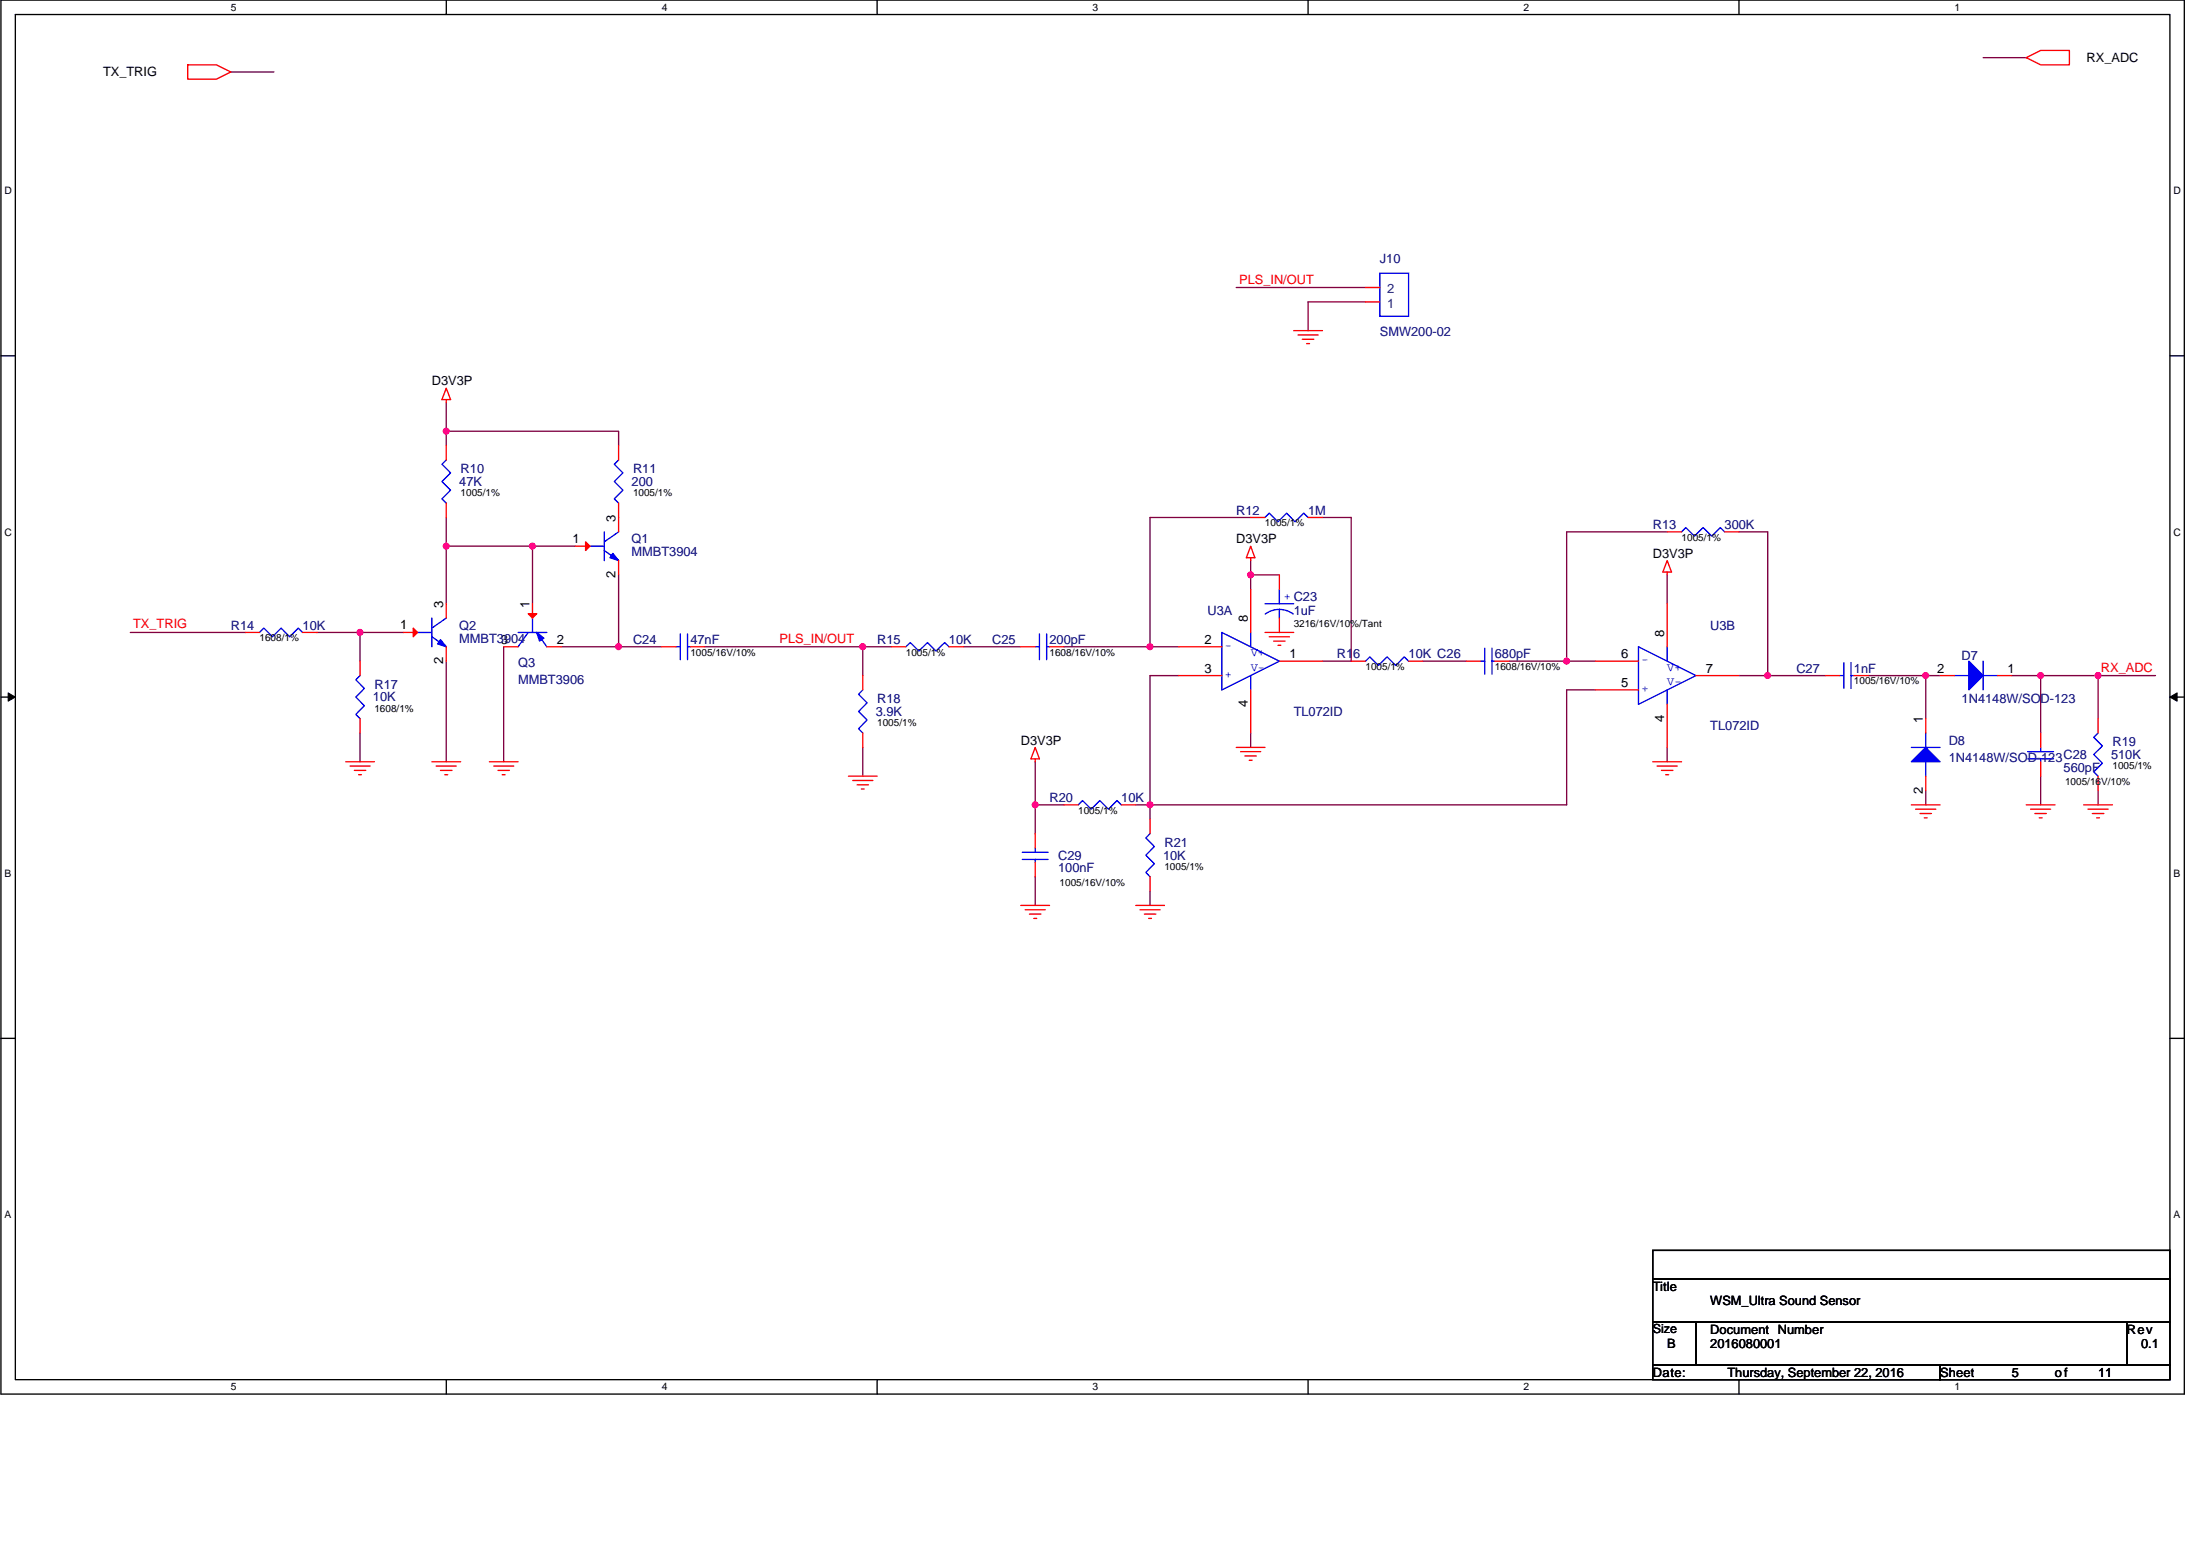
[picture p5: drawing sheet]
<svg xmlns="http://www.w3.org/2000/svg" width="420mm" height="297mm" viewBox="0 0 420 297" stroke-linecap="round" stroke-linejoin="round" font-family="sans-serif">
<path d="M.2 0h417v266.1h-417zM2.9 2.8h411.5v260.6h-411.5z" fill="none" stroke="#000" stroke-width=".25"/>
<g fill="#fff">
<path d="M44.1 .3h1.1v2.2h-1.1z"/>
<path d="M44.1 263.7h1.1v2.2h-1.1z"/>
</g>
<path d="M85.2 0v2.8M85.2 263.4v2.7" fill="none" stroke="#000" stroke-width=".25"/>
<g fill="#fff">
<path d="M126.4 .3h1.1v2.2h-1.1z"/>
<path d="M126.4 263.7h1.1v2.2h-1.1z"/>
</g>
<path d="M167.5 0v2.8M167.5 263.4v2.7" fill="none" stroke="#000" stroke-width=".25"/>
<g fill="#fff">
<path d="M208.7 .3h1.1v2.2h-1.1z"/>
<path d="M208.7 263.7h1.1v2.2h-1.1z"/>
</g>
<path d="M249.8 0v2.8M249.8 263.4v2.7" fill="none" stroke="#000" stroke-width=".25"/>
<g fill="#fff">
<path d="M291 .3h1.1v2.2h-1.1z"/>
<path d="M291 263.7h1.1v2.2h-1.1z"/>
</g>
<path d="M332.1 0v2.8M332.1 263.4v2.7" fill="none" stroke="#000" stroke-width=".25"/>
<g fill="#fff">
<path d="M373.3 .3h1.1v2.2h-1.1z"/>
<path d="M373.3 263.7h1.1v2.2h-1.1z"/>
<path d="M.9 35.3h1.4v2.2h-1.4z"/>
<path d="M415.1 35.3h1.4v2.2h-1.4z"/>
<path d="M.9 100.5h1.4v2.2h-1.4z"/>
<path d="M415.1 100.5h1.4v2.2h-1.4z"/>
</g>
<path d="M.2 67.9h2.7M414.4 67.9h2.8" fill="none" stroke="#000" stroke-width=".25"/>
<g fill="#fff">
<path d="M.9 165.7h1.3v2.2h-1.3z"/>
<path d="M415.1 165.7h1.3v2.2h-1.3z"/>
</g>
<path d="M.2 133.1h2.7M414.4 133.1h2.8" fill="none" stroke="#000" stroke-width=".25"/>
<path d="M1.6 132.3l1.3 .8-1.3 .8zM414.4 133.1l1.4-.8v1.6z" fill="#000" stroke="#000" stroke-width=".19"/>
<g fill="#fff">
<path d="M.8 230.8h1.4v2.2h-1.4z"/>
<path d="M415.1 230.8h1.3v2.2h-1.3z"/>
</g>
<path d="M.2 198.2h2.7M414.4 198.2h2.8M315.6 238.7h98.8v5.5h-98.8zM315.6 252.4h8.3v8.2h-8.3zM315.6 244.2h98.8v8.2h-98.8zM323.9 252.4h82.3v8.2h-82.3zM406.2 252.4h8.2v8.2h-8.2zM315.6 260.6h54.9v2.8h-54.9zM370.5 260.6h43.9v2.8h-43.9z" fill="none" stroke="#000" stroke-width=".25"/>
<g fill="none" stroke="#800040" stroke-width=".25">
<path d="M44.1 13.7h8.2M378.7 11h8.3M236.1 54.9h24.7M260.8 57.6h-11v5.5M85.2 76.8v8.3M85.2 98.8v5.5M85.2 82.3h32.9v2.8M238.9 98.8h-19.3v24.7M252.6 98.8h5.5v27.4h-5.5M85.2 104.3h16.5M85.2 104.3v11M101.7 104.3h8.2"/>
<path d="M101.7 104.3v11M118.1 109.7v13.8M238.9 107v2.7M244.3 109.7h-5.4v2.8M318.4 101.5h-19.2v24.7M318.4 109.7v5.6M332.1 101.5h5.5v27.5M24.9 120.7h21.9M60.5 120.7h8.3M68.8 120.7h8.2M68.8 139.9v5.5M68.8 120.7v5.5"/>
<path d="M85.2 126.2v19.2M96.2 123.5v21.9M107.2 123.5h10.9M118.1 123.5h8.3M134.6 123.5h30.2M164.8 123.5v5.5M164.8 123.5h5.5M184 123.5h11M203.2 123.5h16.4M219.6 123.5h5.5M225.1 129h-5.5v24.6h79.6v-21.9h5.5M238.9 139.9v2.8"/>
<path d="M271.8 126.2h8.2M288.2 126.2h11M299.2 126.2h5.5M332.1 129h5.5M337.6 129h11M356.8 129h11M367.8 129h2.7M367.8 129v8.2M384.2 129h5.5M389.7 129v10.9M389.7 129h11M400.7 129h11"/>
<path d="M400.7 129v8.2M164.8 142.7v5.5M197.7 145.4v8.2M197.7 153.6h5.5M197.7 153.6v5.5M216.9 153.6h2.7v2.8M318.4 142.7v2.7M367.8 150.9v2.7M389.7 148.2v5.4M400.7 150.9v2.7M197.7 167.4v5.4M219.6 170.1v2.7"/>
</g>
<g fill="#f0f" stroke="#f0f" stroke-width=".25">
<circle cx="219.6" cy="123.5" r=".54"/>
<circle cx="238.8" cy="109.7" r=".54"/>
<circle cx="219.6" cy="153.6" r=".54"/>
<circle cx="197.7" cy="153.6" r=".54"/>
<circle cx="299.2" cy="126.2" r=".54"/>
<circle cx="337.6" cy="129" r=".54"/>
<circle cx="367.8" cy="129" r=".54"/>
<circle cx="389.7" cy="129" r=".54"/>
<circle cx="68.7" cy="120.7" r=".54"/>
<circle cx="85.2" cy="104.3" r=".54"/>
<circle cx="101.7" cy="104.3" r=".54"/>
<circle cx="118.1" cy="123.5" r=".54"/>
<circle cx="85.2" cy="82.3" r=".54"/>
<circle cx="164.8" cy="123.5" r=".54"/>
<circle cx="400.7" cy="129" r=".54"/>
</g>
<g fill="none" stroke="#f00" stroke-width=".25">
<path d="M35.8 12.4h5.5l2.8 1.3-2.8 1.4h-5.5zM387 11l2.7-1.4h5.5v2.8h-5.5zM260.8 57.6h2.7M260.8 54.9h2.7M85.2 76.3v.5M85.2 74.1l.9 2.2h-1.7zM247.1 63.1h5.5M247.9 63.9h3.8M248.7 64.8h2.2M249.5 65.6h.6M85.2 96v2.8M85.2 85.1v2.7"/>
<path d="M118.1 96v5.5M118.1 85.1v2.7M238.9 98.8h2.7M249.8 98.8h2.8M85.2 115.3v2.7M101.7 115.3v2.7M109.9 104.3h2.8M118.1 107v2.7M238.9 112.5v8.2M238.9 104.3l.8 2.2h-1.7zM238.9 106.5v.5M244.3 109.7v2.8"/>
<path d="M244.3 118v2.7M318.4 107l.8 2.2h-1.6zM318.4 109.2v.5M318.4 115.3v8.2M318.4 101.5h2.8M329.4 101.5h2.7M46.8 120.7h2.8M57.8 120.7h2.7M68.8 137.2v2.7M68.8 126.2v2.8M77 120.7h2.7M85.2 123.5v2.7"/>
<path d="M96.2 123.5h2.7M104.4 123.5h2.8M126.4 123.5h2.7M131.9 123.5h2.7M164.8 139.9v2.8M164.8 129v2.7M170.3 123.5h2.7M181.2 123.5h2.8M195 123.5h2.7M200.4 123.5h2.8M225.1 123.5h8.3M225.1 129h8.3"/>
<path d="M238.9 131.7v8.2M241.6 120.7h5.5M242.4 121.6h3.9M243.2 122.4h2.2M244.1 123.2h.5M244.3 126.2h8.3M258.1 126.2h2.7M269 126.2h2.8M280 126.2h2.7M285.5 126.2h2.7M304.7 126.2h8.2M304.7 131.7h8.2"/>
<path d="M318.4 134.5v8.2M323.9 129h8.2M348.6 129h2.7M354.1 129h2.7M367.8 137.2v2.7M370.5 129h2.8M381.5 129h2.7M389.7 139.9v2.8M400.7 137.2v2.7M66 145.4h5.5M66.9 146.2h3.8M67.7 147.1h2.2"/>
<path d="M68.5 147.9h.5M82.5 145.4h5.5M83.3 146.2h3.9M84.1 147.1h2.2M85 147.9h.5M93.5 145.4h5.4M94.3 146.2h3.8M95.1 147.1h2.2M95.9 147.9h.6M162 148.2h5.5M162.9 149h3.8M163.7 149.8h2.2"/>
<path d="M164.5 150.6h.5M197.7 142.7l.8 2.2h-1.6zM197.7 144.9v.5M197.7 159.1v2.8M203.2 153.6h2.7M214.2 153.6h2.7M219.6 156.4v2.7M236.1 142.7h5.5M236.9 143.5h3.9M237.8 144.3h2.1M238.6 145.1h.5M315.6 145.4h5.6"/>
<path d="M316.5 146.2h3.8M317.3 147.1h2.2M318.1 147.9h.6M365 153.6h5.5M365.9 154.5h3.8M366.7 155.3h2.2M367.5 156.1h.6M367.8 148.2v2.7M387 153.6h5.5M387.8 154.5h3.8M388.6 155.3h2.2M389.5 156.1h.5"/>
<path d="M389.7 145.4v2.8M397.9 153.6h5.5M398.8 154.5h3.8M399.6 155.3h2.2M400.4 156.1h.6M400.7 148.2v2.7M195 172.8h5.4M195.8 173.7h3.8M196.6 174.5h2.2M197.4 175.3h.6M197.7 164.6v2.8M216.9 172.8h5.5"/>
<path d="M217.7 173.7h3.9M218.6 174.5h2.1M219.4 175.3h.5M219.6 167.4v2.7"/>
</g>
<g fill="none" stroke="#00f" stroke-width=".25">
<path d="M263.5 52.2h5.5v8.2h-5.5zM85.2 87.8l-.8 .8 1.7 1.7-1.7 1.6 1.7 1.7-1.7 1.6 .8 .8M118.1 87.8l-.8 .8 1.7 1.7-1.7 1.6 1.7 1.7-1.7 1.6 .8 .8M241.6 98.8l.8-.8 1.7 1.6 1.6-1.6 1.6 1.6 1.7-1.6 .8 .8M82.5 118v5.5M85.2 118l-2.7 1.9M101.7 118v2.7M112.7 104.3h2.7M115.4 105.1l2.7 1.9M115.4 101.5v5.5M118.1 101.5l-2.7 1.9M241.6 115.3h5.5"/>
<path d="M241.6 117.2l1.3-.6 1.5-.3 1.3 .3 1.3 .6M244.3 116.3v1.7M244.3 112.5v2.8M321.2 101.5l.8-.8 1.6 1.6 1.7-1.6 1.6 1.6 1.7-1.6 .8 .8M49.6 120.7l.8-.8 1.6 1.7 1.7-1.7 1.6 1.7 1.7-1.7 .8 .8M68.8 129l-.8 .8 1.6 1.6-1.6 1.7 1.6 1.6-1.6 1.7 .8 .8M79.7 120.7h2.8M82.5 121.6l2.7 1.9M98.9 120.7h5.5M100.9 120.7l-2 2.8M102.5 120.7l1.9 2.8M129.1 123.5h.8"/>
<path d="M129.9 121v4.9M131.3 123.5h.6M131.3 121v4.9M164.8 131.7l-.8 .8 1.6 1.7-1.6 1.6 1.6 1.7-1.6 1.6 .8 .8M173 123.5l.8-.8 1.7 1.6 1.6-1.6 1.7 1.6 1.6-1.6 .8 .8M197.7 123.5h.8M198.5 121v4.9M199.9 123.5h.5M199.9 121v4.9M233.4 120.7l10.9 5.5-10.9 5.5zM238.9 120.7v2.8M238.9 129v2.7"/>
<path d="M260.8 126.2l.8-.8 1.7 1.6 1.6-1.6 1.7 1.6 1.6-1.6 .8 .8M282.7 126.2h.9M283.6 123.7v5M284.9 126.2h.6M284.9 123.7v5M312.9 123.5l11 5.5-11 5.5zM318.4 123.5v2.7M318.4 131.7v2.8M351.3 129h.8M352.1 126.5v4.9M353.5 129h.6M353.5 126.5v4.9"/>
<path d="M367.8 139.9v2.8M373.3 129h2.7M378.7 126.2v5.5M378.7 129h2.8M400.7 139.9l-.8 .9 1.6 1.6-1.6 1.6 1.6 1.7-1.6 1.6 .8 .9M205.9 153.6l.8-.8 1.7 1.7 1.6-1.7 1.7 1.7 1.6-1.7 .9 .8M219.6 159.1l-.8 .9 1.7 1.6-1.7 1.7 1.7 1.6-1.7 1.6 .8 .9M365 142.7h5.5M367.8 145.4v2.8M387.3 143.5h4.9M387.3 144.9h4.9M389.7 144.9v.5"/>
<path d="M389.7 142.7v.8M195.2 162.7h5M195.2 164.1h5M197.7 164.1v.5M197.7 161.9v.8"/>
</g>
<g fill="#00f" stroke="#00f" stroke-width=".25">
<path d="M102.5 120.7l1.4 1.1-.9 .6z" fill-rule="evenodd"/>
<path d="M84.1 122.1l1.1 1.4-1.6-.6z" fill-rule="evenodd"/>
<path d="M117 105.6l1.1 1.4-1.6-.5z" fill-rule="evenodd"/>
<path d="M376 126.2l2.7 2.8-2.7 2.7z" fill-rule="evenodd"/>
<path d="M365 145.4l2.8-2.7 2.7 2.7z" fill-rule="evenodd"/>
</g>
<g fill="#f00" stroke="#f00" stroke-width=".25">
<path d="M100.9 117.2h1.6l-.8 .8z"/>
<path d="M78.9 119.9l.8 .8-.8 .9z"/>
<path d="M111.8 103.4l.9 .9-.9 .8z"/>
</g>
<g font-size="2.5">
<text x="398.5" y="11.8">RX_ADC</text>
<text x="19.7" y="14.6">TX_TRIG</text>
<text x="82.5" y="73.6">D3V3P</text>
<text x="117.6" y="99.6" transform="rotate(-90 117.6 99.6)">3</text>
<text x="109.4" y="103.7">1</text>
<text x="236.1" y="103.7">D3V3P</text>
<text x="315.6" y="106.5">D3V3P</text>
<text x="117.6" y="110.3" transform="rotate(-90 117.6 110.3)">2</text>
<text x="84.7" y="116.1" transform="rotate(-90 84.7 116.1)">3</text>
<text x="101.1" y="116.1" transform="rotate(-90 101.1 116.1)">1</text>
<text x="238.3" y="118.8" transform="rotate(-90 238.3 118.8)">8</text>
<text x="76.4" y="120.2">1</text>
<text x="95.6" y="122.9">3</text>
<text x="106.4" y="122.9">2</text>
<text x="230" y="122.9">2</text>
<text x="246.3" y="125.6">1</text>
<text x="309.6" y="125.6">6</text>
<text x="317.8" y="121.5" transform="rotate(-90 317.8 121.5)">8</text>
<text x="84.7" y="126.8" transform="rotate(-90 84.7 126.8)">2</text>
<text x="230" y="128.4">3</text>
<text x="309.6" y="131.1">5</text>
<text x="325.8" y="128.4">7</text>
<text x="370" y="128.4">2</text>
<text x="383.4" y="128.4">1</text>
<text x="238.3" y="135" transform="rotate(-90 238.3 135)">4</text>
<text x="317.8" y="137.8" transform="rotate(-90 317.8 137.8)">4</text>
<text x="195" y="142.1">D3V3P</text>
<text x="367.2" y="138" transform="rotate(-90 367.2 138)">1</text>
<text x="367.2" y="151.5" transform="rotate(-90 367.2 151.5)">2</text>
<text x="315.6" y="246.4">Title</text>
<text x="326.6" y="249.1">WSM_Ultra Sound Sensor</text>
<text x="318.4" y="257.3">B</text>
<text x="326.6" y="254.6">Document Number</text>
<text x="326.6" y="257.3">2016080001</text>
<text x="406.2" y="254.6">Rev</text>
<text x="408.9" y="257.3">0.1</text>
<text x="315.6" y="262.8">Date:</text>
<text x="329.9" y="262.8">Thursday, September 22, 2016</text>
<text x="370.5" y="262.8">Sheet</text>
<text x="384.2" y="262.8">5</text>
<text x="392.5" y="262.8">of</text>
<text x="400.7" y="262.8">11</text>
</g>
<g font-size="2.5" fill="#000080">
<text x="263.5" y="50.2">J10</text>
<text x="263.5" y="64.2">SMW200-02</text>
<text x="87.7" y="92.8">47K</text>
<text x="88" y="90.3">R10</text>
<text x="120.6" y="92.8">200</text>
<text x="120.9" y="90.3">R11</text>
<text x="236.1" y="98.2">R12</text>
<text x="249.8" y="98.2">1M</text>
<text x="315.6" y="101">R13</text>
<text x="329.4" y="101">300K</text>
<text x="120.6" y="103.7">Q1</text>
<text x="120.6" y="106.2">MMBT3904</text>
<text x="230.6" y="117.5">U3A</text>
<text x="247.1" y="117.5">1uF</text>
<text x="44.1" y="120.2">R14</text>
<text x="57.8" y="120.2">10K</text>
<text x="87.7" y="120.2">Q2</text>
<text x="87.7" y="122.7">MMBT3904</text>
<text x="120.9" y="122.9">C24</text>
<text x="131.9" y="122.9">47nF</text>
<text x="167.5" y="122.9">R15</text>
<text x="181.2" y="122.9">10K</text>
<text x="189.5" y="122.9">C25</text>
<text x="200.4" y="122.9">200pF</text>
<text x="255.3" y="125.7">R16</text>
<text x="269" y="125.7">10K C26</text>
<text x="285.5" y="125.7">680pF</text>
<text x="326.6" y="120.2">U3B</text>
<text x="374.6" y="125.9">D7</text>
<text x="71.5" y="131.4">R17</text>
<text x="98.9" y="127.3">Q3</text>
<text x="98.9" y="130.6">MMBT3906</text>
<text x="343.1" y="128.4">C27</text>
<text x="354.1" y="128.4">1nF</text>
<text x="71.2" y="133.9">10K</text>
<text x="167.2" y="136.7">3.9K</text>
<text x="167.5" y="134.2">R18</text>
<text x="247.1" y="136.7">TL072ID</text>
<text x="374.6" y="134.2">1N4148W/SOD-123</text>
<text x="326.6" y="139.4">TL072ID</text>
<text x="372.2" y="142.1">D8</text>
<text x="403.4" y="142.4">R19</text>
<text x="372.2" y="145.4">1N4148W/SOD-123C28</text>
<text x="394.1" y="147.3">560pF</text>
<text x="403.2" y="144.9">510K</text>
<text x="200.4" y="153.1">R20</text>
<text x="214.2" y="153.1">10K</text>
<text x="222.4" y="161.6">R21</text>
<text x="202.1" y="164.1">C29</text>
<text x="202.1" y="166.5">100nF</text>
<text x="222.1" y="164.1">10K</text>
</g>
<g font-size="2.5" fill="#f00">
<text x="236.7" y="54.1">PLS_IN/OUT</text>
<text x="25.4" y="120">TX_TRIG</text>
<text x="148.9" y="122.7">PLS_IN/OUT</text>
<text x="401.2" y="128.2">RX_ADC</text>
</g>
<g font-size="2.5" fill="#004080">
<text x="264.9" y="58.8">1</text>
<text x="264.9" y="56">2</text>
</g>
<text font-size="2.4" x="315.6" y="254.6">Size</text>
<g font-size="2.3" fill="#00f">
<text x="245.2" y="114.6">+ C23</text>
<text x="233.9" y="123.9">-</text>
<text x="238.9" y="125.3">V+</text>
<text x="233.9" y="129.4">+</text>
<text x="238.9" y="128">V-</text>
<text x="313.5" y="126.6">-</text>
<text x="318.4" y="128">V+</text>
<text x="318.4" y="130.8">V-</text>
<text x="313.5" y="132.1">+</text>
</g>
<g font-size="2">
<text x="44.1" y="2.1">5</text>
<text x="126.4" y="2.1">4</text>
<text x="208.7" y="2.1">3</text>
<text x="291" y="2.1">2</text>
<text x="373.3" y="2.1">1</text>
<text x=".9" y="37.1">D</text>
<text x="415.1" y="37.1">D</text>
<text x=".9" y="102.3">C</text>
<text x="415.1" y="102.3">C</text>
<text x=".9" y="167.4">B</text>
<text x="415.1" y="167.4">B</text>
<text x=".9" y="232.6">A</text>
<text x="415.1" y="232.6">A</text>
<text x="44.1" y="265.4">5</text>
<text x="126.4" y="265.4">4</text>
<text x="208.7" y="265.4">3</text>
<text x="291" y="265.4">2</text>
<text x="373.3" y="265.4">1</text>
</g>
<g font-size="1.9">
<text x="88" y="94.7">1005/1%</text>
<text x="120.9" y="94.7">1005/1%</text>
<text x="241.6" y="100.5">1005/1%</text>
<text x="321.2" y="103.2">1005/1%</text>
<text x="247.1" y="119.7">3216/16V/10%/Tant</text>
<text x="49.6" y="122.4">1608/1%</text>
<text x="131.9" y="125.2">1005/16V/10%</text>
<text x="173" y="125.2">1005/1%</text>
<text x="200.4" y="125.2">1608/16V/10%</text>
<text x="260.8" y="127.9">1005/1%</text>
<text x="285.5" y="127.9">1608/16V/10%</text>
<text x="354.1" y="130.7">1005/16V/10%</text>
<text x="71.5" y="135.9">1608/1%</text>
<text x="167.5" y="138.6">1005/1%</text>
<text x="394.4" y="149.9">1005/16V/10%</text>
<text x="403.4" y="146.8">1005/1%</text>
<text x="205.9" y="155.3">1005/1%</text>
<text x="222.4" y="166">1005/1%</text>
<text x="202.4" y="169.1">1005/16V/10%</text>
</g>
</svg>
